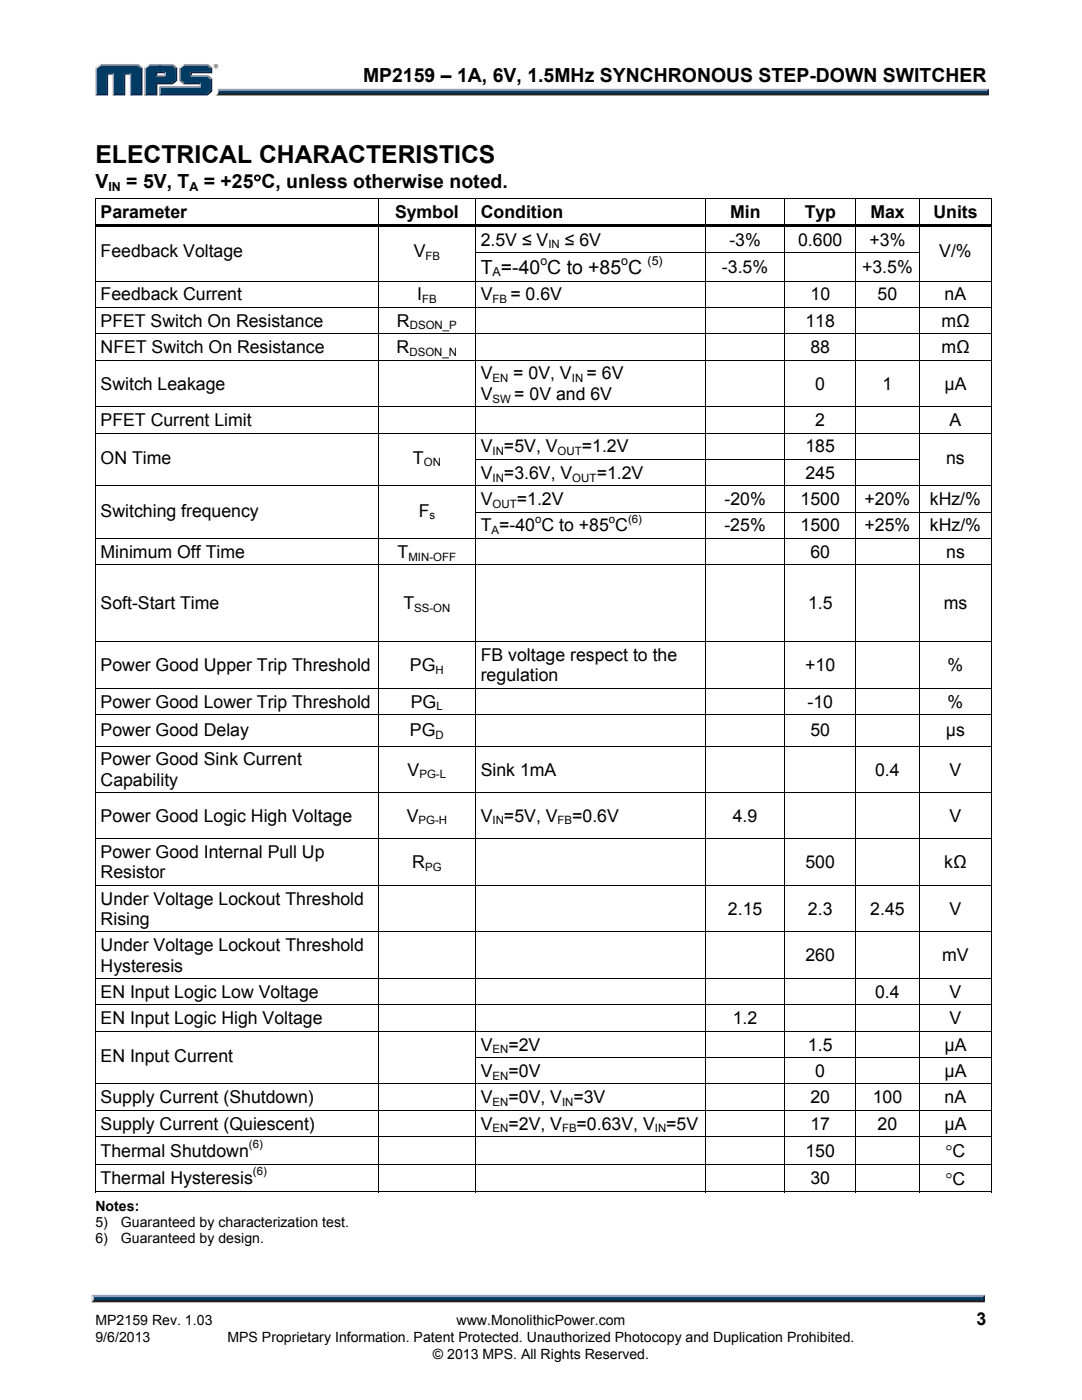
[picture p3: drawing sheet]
<svg xmlns="http://www.w3.org/2000/svg" width="216mm" height="279mm" viewBox="0 0 216 279" stroke-linecap="round" stroke-linejoin="round" font-family="sans-serif">
<path d="M43.4 17.7h153.9l-.4 .7h-153.3z" fill="#94a0b9"/>
<path d="M43.6 18.4h153.3l.4 .6h-154.3l.4-.2z" fill="#231f20"/>
<path d="M196.9 18.1l.4-.4v1.3l-.4-.4z" fill="#001339"/>
<path d="M43.6 18.1h153.3v.5h-153.4z" fill="#003b63"/>
<path d="M43.4 17.7l.2 .5a.79 .79 0 0 1-.6 .8h.1a1.24 1.24 0 0 0 .3-1.3z" fill="#dcddde"/>
<path d="M31.1 15.2l.3-.2h1.3l.3 .2z" fill="#94a0b9"/>
<g fill="#003b63">
<path d="M19.3 13.6l.8-.6h7.2l.9 .6v5.2h-2v-4.2h-1.5v4.2h-2v-4.2h-1.4v4.2h-2z"/>
<path d="M29.1 13.6l.8-.6h2.1v1.4h-.9v.8h1.9v-.8h-1.2v-1.4h2.5l.8 .6v2.3l-.8 .7h-3.2v2.2h-2z"/>
<path d="M32 17.5h8v-.9h-3.2l-.8-.7v-2.3l.8-.6h4.5l.8 .6v.8h-4.1v.8h3.3l.8 .7v2.2l-.8 .7h-9.3z"/>
</g>
<path d="M36.6 12.9h4.8" fill="none" stroke="#94a0b9" stroke-width=".27"/>
<path d="M35.7 13.5l.9-.7 .2 .2-.8 .6z" fill="#dcddde"/>
<path d="M35.9 13.5v2.6" fill="none" stroke="#94a0b9" stroke-width=".27"/>
<path d="M35.7 16.1l.3-.2 .8 .7-.2 .2z" fill="#547194"/>
<path d="M36.6 16.7h3.4" fill="none" stroke="#001339" stroke-width=".27"/>
<g fill="#94a0b9">
<path d="M31.8 17.2h8v-.4l.2-.2v.9h-8z"/>
<path d="M31.8 17.2l.2 .3v1.3l-.2 .2z"/>
</g>
<path d="M38 14.4h4.1v-.8l.3-.1v1.1h-4.1v.4l-.3 .2z" fill="#001339"/>
<path d="M38 15.1h3.4" fill="none" stroke="#94a0b9" stroke-width=".27"/>
<path d="M41.4 15l1 .7-.3 .2-.8-.7z" fill="#547194"/>
<g fill="#001339">
<path d="M31.8 19l.2-.2h9.3l.8-.7v-2.2l.3-.2v2.5l-1 .8z"/>
<path d="M31.1 16.6h3.2l.8-.7v-2.3l.3-.1v2.6l-.9 .7h-3.1v2.2h-2.6l.3-.2h2z"/>
</g>
<path d="M34.5 12.8l.9 .7-.3 .1-.8-.6z" fill="#547194"/>
<path d="M29.7 12.9h4.8" fill="none" stroke="#94a0b9" stroke-width=".27"/>
<path d="M28.8 13.5l.9-.7 .2 .2-.8 .6z" fill="#dcddde"/>
<path d="M28.9 13.5v5.5" fill="none" stroke="#94a0b9" stroke-width=".27"/>
<path d="M32.7 14.6l.3-.2v.8l-.3-.2z" fill="#94a0b9"/>
<g fill="#001339">
<path d="M31.1 14.4h1.9l-.3 .2h-1.3v.4l-.3 .2z"/>
<path d="M28.2 13.6l.2-.1v5.5h-2.5l.3-.2h2z"/>
</g>
<path d="M27.5 12.8l.9 .7-.2 .1-.9-.6z" fill="#547194"/>
<path d="M19.9 12.9h7.6" fill="none" stroke="#94a0b9" stroke-width=".27"/>
<path d="M19 13.5l.9-.7 .2 .2-.8 .6z" fill="#dcddde"/>
<path d="M19.2 13.5v5.5" fill="none" stroke="#94a0b9" stroke-width=".27"/>
<path d="M21.3 14.6h1.4l-.2 .3h-.9v4.1h-2.5l.2-.2h2z" fill="#001339"/>
<path d="M22.6 14.6v4.4" fill="none" stroke="#94a0b9" stroke-width=".27"/>
<path d="M24.7 14.6h1.5l-.3 .3h-.9v4.1h-2.5l.2-.2h2z" fill="#001339"/>
<path d="M26 14.6v4.4" fill="none" stroke="#94a0b9" stroke-width=".27"/>
<path d="M41.4 12.8l1 .7-.3 .1-.8-.6z" fill="#547194"/>
<g fill="#231f20">
<path d="M18.7 259.2h177.4l.4 .7h-178.3z"/>
<path d="M42.6 13.2a.45 .45 0 0 1 .9 0 .45 .45 0 0 1-.9 0zM42.7 13.2a.4 .4 0 0 0 .8 0 .4 .4 0 0 0-.8 0zM42.9 13h.4v.5l-.2-.3-.2 .3zM43 13v.2h.2z"/>
</g>
<path d="M18.3 258.4h178.2l-.4 .8h-177.4z" fill="#94a0b9"/>
<path d="M196.5 258.4v1.5l-.4-.4v-.6z" fill="#001339"/>
<path d="M18.7 258.9h177.4v.6h-177.4z" fill="#003b63"/>
<path d="M18.2 258.4l.5 .5v.5l-.5 .5z" fill="#dcddde"/>
<g fill="#000">
<path d="M197.8 39.5h.2v.1h-.2zM19 39.5h.1v.7h-.1zM19 44.7h.1v1.1h-.1zM19 50.3h.1v.7h-.1zM19 56h.1v.7h-.1zM19.1 44.7h56.3v.6h-56.3zM75.4 39.5h.2v.7h-.2zM75.4 45.3h.2v.5h-.2zM75.4 44.7h19.4v.6h-19.4zM75.4 50.3h.2v.7h-.2zM75.4 56h.2v.7h-.2zM94.8 39.5h.2v.7h-.2z"/>
<path d="M94.8 45.3h.2v.5h-.2zM94.8 44.7h45.9v.6h-45.9zM94.8 50.3h.2v.7h-.2zM94.8 56h.2v.7h-.2zM140.7 39.5h.1v.7h-.1zM140.7 45.3h.1v.5h-.1zM140.7 44.7h15.8v.6h-15.8zM140.7 50.3h.1v.7h-.1zM140.7 56h.1v.7h-.1zM156.5 39.5h.2v.7h-.2zM156.5 45.3h.2v.5h-.2zM156.5 44.7h14.2v.6h-14.2z"/>
<path d="M156.5 50.3h.2v.7h-.2zM156.5 56h.2v.7h-.2zM170.7 39.5h.1v.7h-.1zM170.7 45.3h.1v.5h-.1zM170.7 44.7h12.7v.6h-12.7zM170.7 50.3h.1v.7h-.1zM170.7 56h.1v.7h-.1zM183.4 39.5h.1v.7h-.1zM183.4 45.3h.1v.5h-.1zM183.4 44.7h14.4v.6h-14.4zM183.4 50.3h.1v.7h-.1zM183.4 56h.1v.7h-.1z"/>
<path d="M197.8 39.5h.2v.7h-.2zM197.8 44.7h.2v1.1h-.2zM197.8 50.3h.2v.7h-.2zM197.8 56h.2v.7h-.2zM19 61.3h.1v.7h-.1zM19 66.5h.1v.7h-.1zM19 71.8h.1v.7h-.1zM75.4 61.3h.2v.7h-.2zM75.4 66.5h.2v.7h-.2zM75.4 71.8h.2v.7h-.2zM94.8 61.3h.2v.7h-.2zM94.8 66.5h.2v.7h-.2z"/>
<path d="M94.8 71.8h.2v.7h-.2zM140.7 61.3h.1v.7h-.1zM140.7 66.5h.1v.7h-.1zM140.7 71.8h.1v.7h-.1zM156.5 61.3h.2v.7h-.2zM156.5 66.5h.2v.7h-.2zM156.5 71.8h.2v.7h-.2zM170.7 61.3h.1v.7h-.1zM170.7 66.5h.1v.7h-.1zM170.7 71.8h.1v.7h-.1zM183.4 61.3h.1v.7h-.1zM183.4 66.5h.1v.7h-.1z"/>
<path d="M183.4 71.8h.1v.7h-.1zM197.8 61.3h.2v.7h-.2zM197.8 66.5h.2v.7h-.2zM197.8 71.8h.2v.7h-.2zM19 81.1h.1v.7h-.1zM19 86.3h.1v.7h-.1zM19 91.6h.1v.7h-.1zM19 96.9h.1v.7h-.1zM75.4 81.1h.2v.7h-.2zM75.4 86.3h.2v.7h-.2zM75.4 91.6h.2v.7h-.2zM75.4 96.9h.2v.7h-.2z"/>
<path d="M94.8 81.1h.2v.7h-.2zM94.8 86.3h.2v.7h-.2zM94.8 91.6h.2v.7h-.2zM94.8 96.9h.2v.7h-.2zM140.7 81.1h.1v.7h-.1zM140.7 86.3h.1v.7h-.1zM140.7 91.6h.1v.7h-.1zM140.7 96.9h.1v.7h-.1zM156.5 81.1h.2v.7h-.2zM156.5 86.3h.2v.7h-.2zM156.5 91.6h.2v.7h-.2zM156.5 96.9h.2v.7h-.2z"/>
<path d="M170.7 81.1h.1v.7h-.1zM170.7 86.3h.1v.7h-.1zM170.7 91.6h.1v.7h-.1zM170.7 96.9h.1v.7h-.1zM183.4 81.1h.1v.7h-.1zM183.4 86.3h.1v.7h-.1zM183.4 91.6h.1v.7h-.1zM183.4 96.9h.1v.7h-.1zM197.8 81.1h.2v.7h-.2zM197.8 86.3h.2v.7h-.2zM197.8 91.6h.2v.7h-.2zM197.8 96.9h.2v.7h-.2z"/>
<path d="M19 102.1h.1v.7h-.1zM19 107.4h.1v.7h-.1zM19 112.6h.1v.7h-.1zM75.4 102.1h.2v.7h-.2zM75.4 107.4h.2v.7h-.2zM75.4 112.6h.2v.7h-.2zM94.8 102.1h.2v.7h-.2zM94.8 107.4h.2v.7h-.2zM94.8 112.6h.2v.7h-.2zM140.7 102.1h.1v.7h-.1zM140.7 107.4h.1v.7h-.1zM140.7 112.6h.1v.7h-.1z"/>
<path d="M156.5 102.1h.2v.7h-.2zM156.5 107.4h.2v.7h-.2zM156.5 112.6h.2v.7h-.2zM170.7 102.1h.1v.7h-.1zM170.7 107.4h.1v.7h-.1zM170.7 112.6h.1v.7h-.1zM183.4 102.1h.1v.7h-.1zM183.4 107.4h.1v.7h-.1zM183.4 112.6h.1v.7h-.1zM197.8 102.1h.2v.7h-.2zM197.8 107.4h.2v.7h-.2zM197.8 112.6h.2v.7h-.2z"/>
<path d="M19 128h.1v.7h-.1zM19 137.3h.1v.7h-.1zM75.4 128h.2v.7h-.2zM75.4 137.3h.2v.7h-.2zM94.8 128h.2v.7h-.2zM94.8 137.3h.2v.7h-.2zM140.7 128h.1v.7h-.1zM140.7 137.3h.1v.7h-.1zM156.5 128h.2v.7h-.2zM156.5 137.3h.2v.7h-.2zM170.7 128h.1v.7h-.1zM170.7 137.3h.1v.7h-.1z"/>
<path d="M183.4 128h.1v.7h-.1zM183.4 137.3h.1v.7h-.1zM197.8 128h.2v.7h-.2zM197.8 137.3h.2v.7h-.2zM19 142.5h.1v.7h-.1zM19 148.8h.1v.7h-.1zM19 158.1h.1v.7h-.1zM75.4 142.5h.2v.7h-.2zM75.4 148.8h.2v.7h-.2zM75.4 158.1h.2v.7h-.2zM94.8 142.5h.2v.7h-.2zM94.8 148.8h.2v.7h-.2z"/>
<path d="M94.8 158.1h.2v.7h-.2zM140.7 142.5h.1v.7h-.1zM140.7 148.8h.1v.7h-.1zM140.7 158.1h.1v.7h-.1zM156.5 142.5h.2v.7h-.2zM156.5 148.8h.2v.7h-.2zM156.5 158.1h.2v.7h-.2zM170.7 142.5h.1v.7h-.1zM170.7 148.8h.1v.7h-.1zM170.7 158.1h.1v.7h-.1zM183.4 142.5h.1v.7h-.1zM183.4 148.8h.1v.7h-.1z"/>
<path d="M183.4 158.1h.1v.7h-.1zM197.8 142.5h.2v.7h-.2zM197.8 148.8h.2v.7h-.2zM197.8 158.1h.2v.7h-.2zM19 167.3h.1v.7h-.1zM19 176.6h.1v.7h-.1zM75.4 167.3h.2v.7h-.2zM75.4 176.6h.2v.7h-.2zM94.8 167.3h.2v.7h-.2zM94.8 176.6h.2v.7h-.2zM140.7 167.3h.1v.7h-.1zM140.7 176.6h.1v.7h-.1z"/>
<path d="M156.5 167.3h.2v.7h-.2zM156.5 176.6h.2v.7h-.2zM170.7 167.3h.1v.7h-.1zM170.7 176.6h.1v.7h-.1zM183.4 167.3h.1v.7h-.1zM183.4 176.6h.1v.7h-.1zM197.8 167.3h.2v.7h-.2zM197.8 176.6h.2v.7h-.2zM19 185.9h.1v.7h-.1zM19 195.2h.1v.7h-.1zM75.4 185.9h.2v.7h-.2zM75.4 195.2h.2v.7h-.2z"/>
<path d="M94.8 185.9h.2v.7h-.2zM94.8 195.2h.2v.7h-.2zM140.7 185.9h.1v.7h-.1zM140.7 195.2h.1v.7h-.1zM156.5 185.9h.2v.7h-.2zM156.5 195.2h.2v.7h-.2zM170.7 185.9h.1v.7h-.1zM170.7 195.2h.1v.7h-.1zM183.4 185.9h.1v.7h-.1zM183.4 195.2h.1v.7h-.1zM197.8 185.9h.2v.7h-.2zM197.8 195.2h.2v.7h-.2z"/>
<path d="M19 200.4h.1v.7h-.1zM19 205.7h.1v.7h-.1zM19 211h.1v.7h-.1zM19 216.2h.1v.7h-.1zM75.4 200.4h.2v.7h-.2zM75.4 205.7h.2v.7h-.2zM75.4 211h.2v.7h-.2zM75.4 216.2h.2v.7h-.2zM94.8 200.4h.2v.7h-.2zM94.8 205.7h.2v.7h-.2zM94.8 211h.2v.7h-.2zM94.8 216.2h.2v.7h-.2z"/>
<path d="M140.7 200.4h.1v.7h-.1zM140.7 205.7h.1v.7h-.1zM140.7 211h.1v.7h-.1zM140.7 216.2h.1v.7h-.1zM156.5 200.4h.2v.7h-.2zM156.5 205.7h.2v.7h-.2zM156.5 211h.2v.7h-.2zM156.5 216.2h.2v.7h-.2zM170.7 200.4h.1v.7h-.1zM170.7 205.7h.1v.7h-.1zM170.7 211h.1v.7h-.1zM170.7 216.2h.1v.7h-.1z"/>
<path d="M183.4 200.4h.1v.7h-.1zM183.4 205.7h.1v.7h-.1zM183.4 211h.1v.7h-.1zM183.4 216.2h.1v.7h-.1zM197.8 200.4h.2v.7h-.2zM197.8 205.7h.2v.7h-.2zM197.8 211h.2v.7h-.2zM197.8 216.2h.2v.7h-.2zM19 221.5h.1v.7h-.1zM19 226.7h.1v.7h-.1zM19 232.2h.1v.7h-.1zM75.4 221.5h.2v.7h-.2z"/>
<path d="M75.4 226.7h.2v.7h-.2zM75.4 232.2h.2v.7h-.2zM94.8 221.5h.2v.7h-.2zM94.8 226.7h.2v.7h-.2zM94.8 232.2h.2v.7h-.2zM140.7 221.5h.1v.7h-.1zM140.7 226.7h.1v.7h-.1zM140.7 232.2h.1v.7h-.1zM156.5 221.5h.2v.7h-.2zM156.5 226.7h.2v.7h-.2zM156.5 232.2h.2v.7h-.2zM170.7 221.5h.1v.7h-.1z"/>
<path d="M170.7 226.7h.1v.7h-.1zM170.7 232.2h.1v.7h-.1zM183.4 221.5h.1v.7h-.1zM183.4 226.7h.1v.7h-.1zM183.4 232.2h.1v.7h-.1zM197.8 221.5h.2v.7h-.2zM197.8 226.7h.2v.7h-.2zM197.8 232.2h.2v.7h-.2zM197.8 237.8h.2v.2h-.2z"/>
</g>
<g fill="none" stroke="#000" stroke-width=".2">
<path d="M19 39.6h56.4M75.6 39.6h19.2M95 39.6h45.7M140.8 39.6h15.7M156.7 39.6h14M170.8 39.6h12.6M183.5 39.6h14.3M19 40.2v4.5M19 45.8v4.5M19 51v5M19 56.7v4.6M19.1 56.1h56.3"/>
<path d="M75.5 40.2v4.5M75.5 45.8v4.5M75.5 51v5M75.5 56.7v4.6M75.6 56.1h19.2M94.9 40.2v4.5M94.9 45.8v4.5M94.9 51v5M94.9 56.7v4.6M95 50.4h45.7M95 56.1h45.7M140.8 40.2v4.5"/>
<path d="M140.8 45.8v4.5M140.8 51v5M140.8 56.7v4.6M140.8 50.4h15.7M140.8 56.1h15.7M156.6 40.2v4.5M156.6 45.8v4.5M156.6 51v5M156.6 56.7v4.6M156.7 50.4h14M156.7 56.1h14M170.8 40.2v4.5"/>
<path d="M170.8 45.8v4.5M170.8 51v5M170.8 56.7v4.6M170.8 50.4h12.6M170.8 56.1h12.6M183.5 40.2v4.5M183.5 45.8v4.5M183.5 51v5M183.5 56.7v4.6M183.5 56.1h14.3M197.9 40.2v4.5M197.9 45.8v4.5"/>
<path d="M197.9 51v5M197.9 56.7v4.6M19 62v4.5M19 67.2v4.6M19 72.5v8.6M19.1 61.3h56.3M19.1 66.6h56.3M19.1 71.9h56.3M75.5 62v4.5M75.5 67.2v4.6M75.5 72.5v8.6M75.6 61.3h19.2"/>
<path d="M75.6 66.6h19.2M75.6 71.9h19.2M94.9 62v4.5M94.9 67.2v4.6M94.9 72.5v8.6M95 61.3h45.7M95 66.6h45.7M95 71.9h45.7M140.8 62v4.5M140.8 67.2v4.6M140.8 72.5v8.6M140.8 61.3h15.7"/>
<path d="M140.8 66.6h15.7M140.8 71.9h15.7M156.6 62v4.5M156.6 67.2v4.6M156.6 72.5v8.6M156.7 61.3h14M156.7 66.6h14M156.7 71.9h14M170.8 62v4.5M170.8 67.2v4.6M170.8 72.5v8.6M170.8 61.3h12.6"/>
<path d="M170.8 66.6h12.6M170.8 71.9h12.6M183.5 62v4.5M183.5 67.2v4.6M183.5 72.5v8.6M183.5 61.3h14.3M183.5 66.6h14.3M183.5 71.9h14.3M197.9 62v4.5M197.9 67.2v4.6M197.9 72.5v8.6M19 81.8v4.5"/>
<path d="M19 87v4.6M19 92.3v4.6M19 97.6v4.5M19.1 81.2h56.3M19.1 86.4h56.3M19.1 96.9h56.3M75.5 81.8v4.5M75.5 87v4.6M75.5 92.3v4.6M75.5 97.6v4.5M75.6 81.2h19.2M75.6 86.4h19.2"/>
<path d="M75.6 96.9h19.2M94.9 81.8v4.5M94.9 87v4.6M94.9 92.3v4.6M94.9 97.6v4.5M95 81.2h45.7M95 86.4h45.7M95 91.7h45.7M95 96.9h45.7M140.8 81.8v4.5M140.8 87v4.6M140.8 92.3v4.6"/>
<path d="M140.8 97.6v4.5M140.8 81.2h15.7M140.8 86.4h15.7M140.8 91.7h15.7M140.8 96.9h15.7M156.6 81.8v4.5M156.6 87v4.6M156.6 92.3v4.6M156.6 97.6v4.5M156.7 81.2h14M156.7 86.4h14M156.7 91.7h14"/>
<path d="M156.7 96.9h14M170.8 81.8v4.5M170.8 87v4.6M170.8 92.3v4.6M170.8 97.6v4.5M170.8 81.2h12.6M170.8 86.4h12.6M170.8 91.7h12.6M170.8 96.9h12.6M183.5 81.8v4.5M183.5 87v4.6M183.5 92.3v4.6"/>
<path d="M183.5 97.6v4.5M183.5 81.2h14.3M183.5 86.4h14.3M183.5 96.9h14.3M197.9 81.8v4.5M197.9 87v4.6M197.9 92.3v4.6M197.9 97.6v4.5M19 102.8v4.6M19 108.1v4.5M19 113.3v14.7M19.1 107.5h56.3"/>
<path d="M19.1 112.7h56.3M75.5 102.8v4.6M75.5 108.1v4.5M75.5 113.3v14.7M75.6 107.5h19.2M75.6 112.7h19.2M94.9 102.8v4.6M94.9 108.1v4.5M94.9 113.3v14.7M95 102.2h45.7M95 107.5h45.7M95 112.7h45.7"/>
<path d="M140.8 102.8v4.6M140.8 108.1v4.5M140.8 113.3v14.7M140.8 102.2h15.7M140.8 107.5h15.7M140.8 112.7h15.7M156.6 102.8v4.6M156.6 108.1v4.5M156.6 113.3v14.7M156.7 102.2h14M156.7 107.5h14M156.7 112.7h14"/>
<path d="M170.8 102.8v4.6M170.8 108.1v4.5M170.8 113.3v14.7M170.8 102.2h12.6M170.8 107.5h12.6M170.8 112.7h12.6M183.5 102.8v4.6M183.5 108.1v4.5M183.5 113.3v14.7M183.5 102.2h14.3M183.5 107.5h14.3M183.5 112.7h14.3"/>
<path d="M197.9 102.8v4.6M197.9 108.1v4.5M197.9 113.3v14.7M19 128.7v8.6M19 138v4.5M19.1 128h56.3M19.1 137.4h56.3M75.5 128.7v8.6M75.5 138v4.5M75.6 128h19.2M75.6 137.4h19.2M94.9 128.7v8.6"/>
<path d="M94.9 138v4.5M95 128h45.7M95 137.4h45.7M140.8 128.7v8.6M140.8 138v4.5M140.8 128h15.7M140.8 137.4h15.7M156.6 128.7v8.6M156.6 138v4.5M156.7 128h14M156.7 137.4h14M170.8 128.7v8.6"/>
<path d="M170.8 138v4.5M170.8 128h12.6M170.8 137.4h12.6M183.5 128.7v8.6M183.5 138v4.5M183.5 128h14.3M183.5 137.4h14.3M197.9 128.7v8.6M197.9 138v4.5M19 143.2v5.6M19 149.5v8.6M19 158.8v8.5"/>
<path d="M19.1 142.6h56.3M19.1 148.9h56.3M19.1 158.2h56.3M75.5 143.2v5.6M75.5 149.5v8.6M75.5 158.8v8.5M75.6 142.6h19.2M75.6 148.9h19.2M75.6 158.2h19.2M94.9 143.2v5.6M94.9 149.5v8.6M94.9 158.8v8.5"/>
<path d="M95 142.6h45.7M95 148.9h45.7M95 158.2h45.7M140.8 143.2v5.6M140.8 149.5v8.6M140.8 158.8v8.5M140.8 142.6h15.7M140.8 148.9h15.7M140.8 158.2h15.7M156.6 143.2v5.6M156.6 149.5v8.6M156.6 158.8v8.5"/>
<path d="M156.7 142.6h14M156.7 148.9h14M156.7 158.2h14M170.8 143.2v5.6M170.8 149.5v8.6M170.8 158.8v8.5M170.8 142.6h12.6M170.8 148.9h12.6M170.8 158.2h12.6M183.5 143.2v5.6M183.5 149.5v8.6M183.5 158.8v8.5"/>
<path d="M183.5 142.6h14.3M183.5 148.9h14.3M183.5 158.2h14.3M197.9 143.2v5.6M197.9 149.5v8.6M197.9 158.8v8.5M19 168v8.6M19 177.3v8.6M19.1 167.3h56.3M19.1 176.7h56.3M75.5 168v8.6M75.5 177.3v8.6"/>
<path d="M75.6 167.3h19.2M75.6 176.7h19.2M94.9 168v8.6M94.9 177.3v8.6M95 167.3h45.7M95 176.7h45.7M140.8 168v8.6M140.8 177.3v8.6M140.8 167.3h15.7M140.8 176.7h15.7M156.6 168v8.6M156.6 177.3v8.6"/>
<path d="M156.7 167.3h14M156.7 176.7h14M170.8 168v8.6M170.8 177.3v8.6M170.8 167.3h12.6M170.8 176.7h12.6M183.5 168v8.6M183.5 177.3v8.6M183.5 167.3h14.3M183.5 176.7h14.3M197.9 168v8.6M197.9 177.3v8.6"/>
<path d="M19 186.6v8.6M19 195.9v4.5M19.1 186h56.3M19.1 195.3h56.3M75.5 186.6v8.6M75.5 195.9v4.5M75.6 186h19.2M75.6 195.3h19.2M94.9 186.6v8.6M94.9 195.9v4.5M95 186h45.7M95 195.3h45.7"/>
<path d="M140.8 186.6v8.6M140.8 195.9v4.5M140.8 186h15.7M140.8 195.3h15.7M156.6 186.6v8.6M156.6 195.9v4.5M156.7 186h14M156.7 195.3h14M170.8 186.6v8.6M170.8 195.9v4.5M170.8 186h12.6M170.8 195.3h12.6"/>
<path d="M183.5 186.6v8.6M183.5 195.9v4.5M183.5 186h14.3M183.5 195.3h14.3M197.9 186.6v8.6M197.9 195.9v4.5M19 201.1v4.6M19 206.4v4.6M19 211.7v4.5M19 216.9v4.6M19.1 200.5h56.3M19.1 205.8h56.3"/>
<path d="M19.1 216.3h56.3M75.5 201.1v4.6M75.5 206.4v4.6M75.5 211.7v4.5M75.5 216.9v4.6M75.6 200.5h19.2M75.6 205.8h19.2M75.6 216.3h19.2M94.9 201.1v4.6M94.9 206.4v4.6M94.9 211.7v4.5M94.9 216.9v4.6"/>
<path d="M95 200.5h45.7M95 205.8h45.7M95 211.1h45.7M95 216.3h45.7M140.8 201.1v4.6M140.8 206.4v4.6M140.8 211.7v4.5M140.8 216.9v4.6M140.8 200.5h15.7M140.8 205.8h15.7M140.8 211.1h15.7M140.8 216.3h15.7"/>
<path d="M156.6 201.1v4.6M156.6 206.4v4.6M156.6 211.7v4.5M156.6 216.9v4.6M156.7 200.5h14M156.7 205.8h14M156.7 211.1h14M156.7 216.3h14M170.8 201.1v4.6M170.8 206.4v4.6M170.8 211.7v4.5M170.8 216.9v4.6"/>
<path d="M170.8 200.5h12.6M170.8 205.8h12.6M170.8 211.1h12.6M170.8 216.3h12.6M183.5 201.1v4.6M183.5 206.4v4.6M183.5 211.7v4.5M183.5 216.9v4.6M183.5 200.5h14.3M183.5 205.8h14.3M183.5 211.1h14.3M183.5 216.3h14.3"/>
<path d="M197.9 201.1v4.6M197.9 206.4v4.6M197.9 211.7v4.5M197.9 216.9v4.6M19 237.9h56.4M19 222.2v4.5M19 227.4v4.8M19 232.9v5.1M19.1 221.6h56.3M19.1 226.8h56.3M19.1 232.3h56.3M75.5 222.2v4.5"/>
<path d="M75.5 227.4v4.8M75.5 232.9v5.1M75.6 221.6h19.2M75.6 226.8h19.2M75.6 232.3h19.2M75.6 237.9h19.2M94.9 222.2v4.5M94.9 227.4v4.8M94.9 232.9v5.1M95 221.6h45.7M95 226.8h45.7M95 232.3h45.7"/>
<path d="M95 237.9h45.7M140.8 222.2v4.5M140.8 227.4v4.8M140.8 232.9v5.1M140.8 221.6h15.7M140.8 226.8h15.7M140.8 232.3h15.7M140.8 237.9h15.7M156.6 222.2v4.5M156.6 227.4v4.8M156.6 232.9v5.1M156.7 221.6h14"/>
<path d="M156.7 226.8h14M156.7 232.3h14M156.7 237.9h14M170.8 222.2v4.5M170.8 227.4v4.8M170.8 232.9v5.1M170.8 221.6h12.6M170.8 226.8h12.6M170.8 232.3h12.6M170.8 237.9h12.6M183.5 222.2v4.5M183.5 227.4v4.8"/>
<path d="M183.5 232.9v5.1M183.5 221.6h14.3M183.5 226.8h14.3M183.5 232.3h14.3M183.5 237.9h14.3M197.9 222.2v4.5M197.9 227.4v4.8M197.9 232.9v5.1"/>
</g>
<text font-size="4.9" x="19" y="32.6">ELECTRICAL CHARACTERISTICS</text>
<g font-size="3.9">
<text x="72.4" y="16.3">MP2159 – 1A, 6V, 1.5MHz SYNCHRONOUS STEP-DOWN SWITCHER</text>
<text x="19" y="37.5">V</text>
<text x="25.2" y="37.5">= 5V, T</text>
<text x="40.7" y="37.5">= +25°C, unless otherwise noted.</text>
<text x="95.9" y="54.6">T =-40 C to +85 C</text>
</g>
<g font-size="3.5">
<text x="20.1" y="43.5">Parameter</text>
<text x="78.8" y="43.5">Symbol</text>
<text x="95.9" y="43.5">Condition</text>
<text x="145.7" y="43.5">Min</text>
<text x="160.6" y="43.5">Typ</text>
<text x="173.7" y="43.5">Max</text>
<text x="186.2" y="43.5">Units</text>
<text x="20.1" y="51.3">Feedback Voltage</text>
<text x="82.6" y="51.3">V</text>
<text x="95.9" y="49">2.5V ≤ V</text>
<text x="112.7" y="49">≤ 6V</text>
<text x="145.5" y="49">-3%</text>
<text x="159.3" y="49">0.600</text>
<text x="173.5" y="49">+3%</text>
<text x="187.4" y="51.3">V/%</text>
<text x="20.1" y="60">Feedback Current</text>
<text x="83.3" y="60">I</text>
<text x="95.9" y="60">V</text>
<text x="101.8" y="60">= 0.6V</text>
<text x="144.1" y="54.5">-3.5%</text>
<text x="161.7" y="60">10</text>
<text x="172" y="54.5">+3.5%</text>
<text x="175.1" y="60">50</text>
<text x="188.5" y="60">nA</text>
<text x="20.1" y="65.2">PFET Switch On Resistance</text>
<text x="79.2" y="65.2">R</text>
<text x="160.7" y="65.2">118</text>
<text x="187.8" y="65.2">mΩ</text>
<text x="20.1" y="70.5">NFET Switch On Resistance</text>
<text x="79.1" y="70.5">R</text>
<text x="161.7" y="70.5">88</text>
<text x="187.8" y="70.5">mΩ</text>
<text x="20.1" y="77.7">Switch Leakage</text>
<text x="95.9" y="75.7">V</text>
<text x="102.4" y="75.7">= 0V, V</text>
<text x="117.1" y="75.7">= 6V</text>
<text x="162.7" y="77.7">0</text>
<text x="176.1" y="77.7">1</text>
<text x="188.5" y="77.7">μA</text>
<text x="95.9" y="79.8">V</text>
<text x="102.6" y="79.8">= 0V and 6V</text>
<text x="20.1" y="85">PFET Current Limit</text>
<text x="162.7" y="85">2</text>
<text x="189.5" y="85">A</text>
<text x="20.1" y="92.6">ON Time</text>
<text x="82.4" y="92.6">T</text>
<text x="95.9" y="95.6">V =3.6V, V</text>
<text x="95.9" y="90.3">V =5V, V</text>
<text x="116.1" y="90.3">=1.2V</text>
<text x="119.1" y="95.6">=1.2V</text>
<text x="160.7" y="90.3">185</text>
<text x="160.7" y="95.6">245</text>
<text x="188.8" y="92.6">ns</text>
<text x="95.9" y="100.8">V</text>
<text x="103.1" y="100.8">=1.2V</text>
<text x="144.6" y="100.8">-20%</text>
<text x="159.8" y="100.8">1500</text>
<text x="172.5" y="100.8">+20%</text>
<text x="185.5" y="100.8">kHz/%</text>
<text x="20.1" y="103.1">Switching frequency</text>
<text x="83.5" y="103.1">F</text>
<text x="95.9" y="106.1">T =-40 C to +85 C</text>
<text x="144.5" y="106.1">-25%</text>
<text x="159.7" y="106.1">1500</text>
<text x="172.5" y="106.1">+25%</text>
<text x="185.5" y="106.1">kHz/%</text>
<text x="20.1" y="111.3">Minimum Off Time</text>
<text x="79.3" y="111.3">T</text>
<text x="161.7" y="111.3">60</text>
<text x="188.8" y="111.3">ns</text>
<text x="20.1" y="121.6">Soft-Start Time</text>
<text x="80.5" y="121.6">T</text>
<text x="161.2" y="121.6">1.5</text>
<text x="188.3" y="121.6">ms</text>
<text x="95.9" y="131.9">FB voltage respect to the</text>
<text x="20.1" y="133.9">Power Good Upper Trip Threshold</text>
<text x="81.8" y="133.9">PG</text>
<text x="95.9" y="136">regulation</text>
<text x="160.7" y="133.9">+10</text>
<text x="189.1" y="133.9">%</text>
<text x="20.1" y="141.2">Power Good Lower Trip Threshold</text>
<text x="82" y="141.2">PG</text>
<text x="161.1" y="141.2">-10</text>
<text x="189.1" y="141.2">%</text>
<text x="20.1" y="147">Power Good Delay</text>
<text x="81.8" y="147">PG</text>
<text x="161.7" y="147">50</text>
<text x="188.7" y="147">μs</text>
<text x="20.1" y="152.8">Power Good Sink Current</text>
<text x="81.3" y="154.8">V</text>
<text x="95.9" y="154.8">Sink 1mA</text>
<text x="174.6" y="154.8">0.4</text>
<text x="189.5" y="154.8">V</text>
<text x="20.1" y="156.8">Capability</text>
<text x="20.1" y="164">Power Good Logic High Voltage</text>
<text x="81.1" y="164">V</text>
<text x="95.9" y="164">V =5V, V</text>
<text x="114.2" y="164">=0.6V</text>
<text x="146.2" y="164">4.9</text>
<text x="189.5" y="164">V</text>
<text x="20.1" y="171.2">Power Good Internal Pull Up</text>
<text x="82.3" y="173.2">R</text>
<text x="160.7" y="173.2">500</text>
<text x="188.4" y="173.2">kΩ</text>
<text x="20.1" y="175.3">Resistor</text>
<text x="20.1" y="180.5">Under Voltage Lockout Threshold</text>
<text x="20.1" y="184.6">Rising</text>
<text x="145.2" y="182.5">2.15</text>
<text x="161.2" y="182.5">2.3</text>
<text x="173.6" y="182.5">2.45</text>
<text x="189.5" y="182.5">V</text>
<text x="20.1" y="189.8">Under Voltage Lockout Threshold</text>
<text x="160.7" y="191.9">260</text>
<text x="188" y="191.9">mV</text>
<text x="20.1" y="193.9">Hysteresis</text>
<text x="20.1" y="199.2">EN Input Logic Low Voltage</text>
<text x="174.6" y="199.2">0.4</text>
<text x="189.5" y="199.2">V</text>
<text x="20.1" y="204.4">EN Input Logic High Voltage</text>
<text x="95.9" y="209.7">V</text>
<text x="101.5" y="209.7">=2V</text>
<text x="146.2" y="204.4">1.2</text>
<text x="161.2" y="209.7">1.5</text>
<text x="188.5" y="209.7">μA</text>
<text x="189.5" y="204.4">V</text>
<text x="20.1" y="211.9">EN Input Current</text>
<text x="95.9" y="214.9">V</text>
<text x="101.5" y="214.9">=0V</text>
<text x="162.7" y="214.9">0</text>
<text x="188.5" y="214.9">μA</text>
<text x="20.1" y="220.2">Supply Current (Shutdown)</text>
<text x="95.9" y="220.2">V</text>
<text x="101.5" y="220.2">=0V, V =3V</text>
<text x="161.7" y="220.2">20</text>
<text x="174.1" y="220.2">100</text>
<text x="188.5" y="220.2">nA</text>
<text x="20.1" y="225.4">Supply Current (Quiescent)</text>
<text x="95.9" y="225.4">V</text>
<text x="101.5" y="225.4">=2V, V</text>
<text x="115.1" y="225.4">=0.63V, V =5V</text>
<text x="161.7" y="225.4">17</text>
<text x="175.1" y="225.4">20</text>
<text x="188.5" y="225.4">μA</text>
<text x="20.1" y="230.8">Thermal Shutdown</text>
<text x="160.7" y="230.8">150</text>
<text x="188.7" y="231">°C</text>
<text x="20.1" y="236.3">Thermal Hysteresis</text>
<text x="161.7" y="236.3">30</text>
<text x="188.7" y="236.5">°C</text>
<text x="194.9" y="264.5">3</text>
</g>
<g font-size="2.8">
<text x="19" y="241.6">Notes:</text>
<text x="19" y="244.9">5)</text>
<text x="24.1" y="244.9">Guaranteed by characterization test.</text>
<text x="19" y="248.1">6)</text>
<text x="24.1" y="248.1">Guaranteed by design.</text>
<text x="19" y="267.9">9/6/2013</text>
<text x="19" y="264.5">MP2159 Rev. 1.03</text>
<text x="45.4" y="267.9">MPS Proprietary Information. Patent Protected. Unauthorized Photocopy and Duplication Prohibited.</text>
<text x="91.1" y="264.5">www.MonolithicPower.com</text>
<text x="86.4" y="271.1">© 2013 MPS. All Rights Reserved.</text>
</g>
<g font-size="2.5">
<text x="21.6" y="38.1">IN</text>
<text x="37.8" y="38.1">A</text>
<text x="107.8" y="52.9">o</text>
<text x="124" y="52.9">o</text>
<text x="129.2" y="52.9">(5)</text>
<text x="98.3" y="55.2">A</text>
</g>
<g font-size="2.3">
<text x="84.9" y="51.9">FB</text>
<text x="109.4" y="49.6">IN</text>
<text x="81.8" y="65.7">DSON_P</text>
<text x="84.2" y="60.5">FB</text>
<text x="98.3" y="60.5">FB</text>
<text x="81.7" y="71">DSON_N</text>
<text x="98.3" y="76.3">EN</text>
<text x="114.1" y="76.3">IN</text>
<text x="98.3" y="80.3">SW</text>
<text x="84.6" y="93.1">ON</text>
<text x="98.3" y="90.8">IN</text>
<text x="111.3" y="90.8">OUT</text>
<text x="98.3" y="96.1">IN</text>
<text x="98.3" y="101.3">OUT</text>
<text x="114.2" y="96.1">OUT</text>
<text x="85.7" y="103.6">s</text>
<text x="98.1" y="106.6">A</text>
<text x="106.8" y="104.3">o</text>
<text x="121.5" y="104.3">o</text>
<text x="125.3" y="104.3">(6)</text>
<text x="81.5" y="111.9">MIN-OFF</text>
<text x="82.7" y="122.1">SS-ON</text>
<text x="86.9" y="134.5">H</text>
<text x="87.1" y="141.8">L</text>
<text x="86.9" y="147.5">D</text>
<text x="83.7" y="155.3">PG-L</text>
<text x="83.5" y="164.5">PG-H</text>
<text x="98.3" y="164.5">IN</text>
<text x="111.3" y="164.5">FB</text>
<text x="84.8" y="173.8">PG</text>
<text x="98.3" y="210.2">EN</text>
<text x="98.3" y="215.5">EN</text>
<text x="98.3" y="220.7">EN</text>
<text x="112.1" y="220.7">IN</text>
<text x="98.3" y="226">EN</text>
<text x="112.1" y="226">FB</text>
<text x="130.7" y="226">IN</text>
<text x="49.7" y="229.1">(6)</text>
<text x="50.5" y="234.6">(6)</text>
</g>
</svg>
